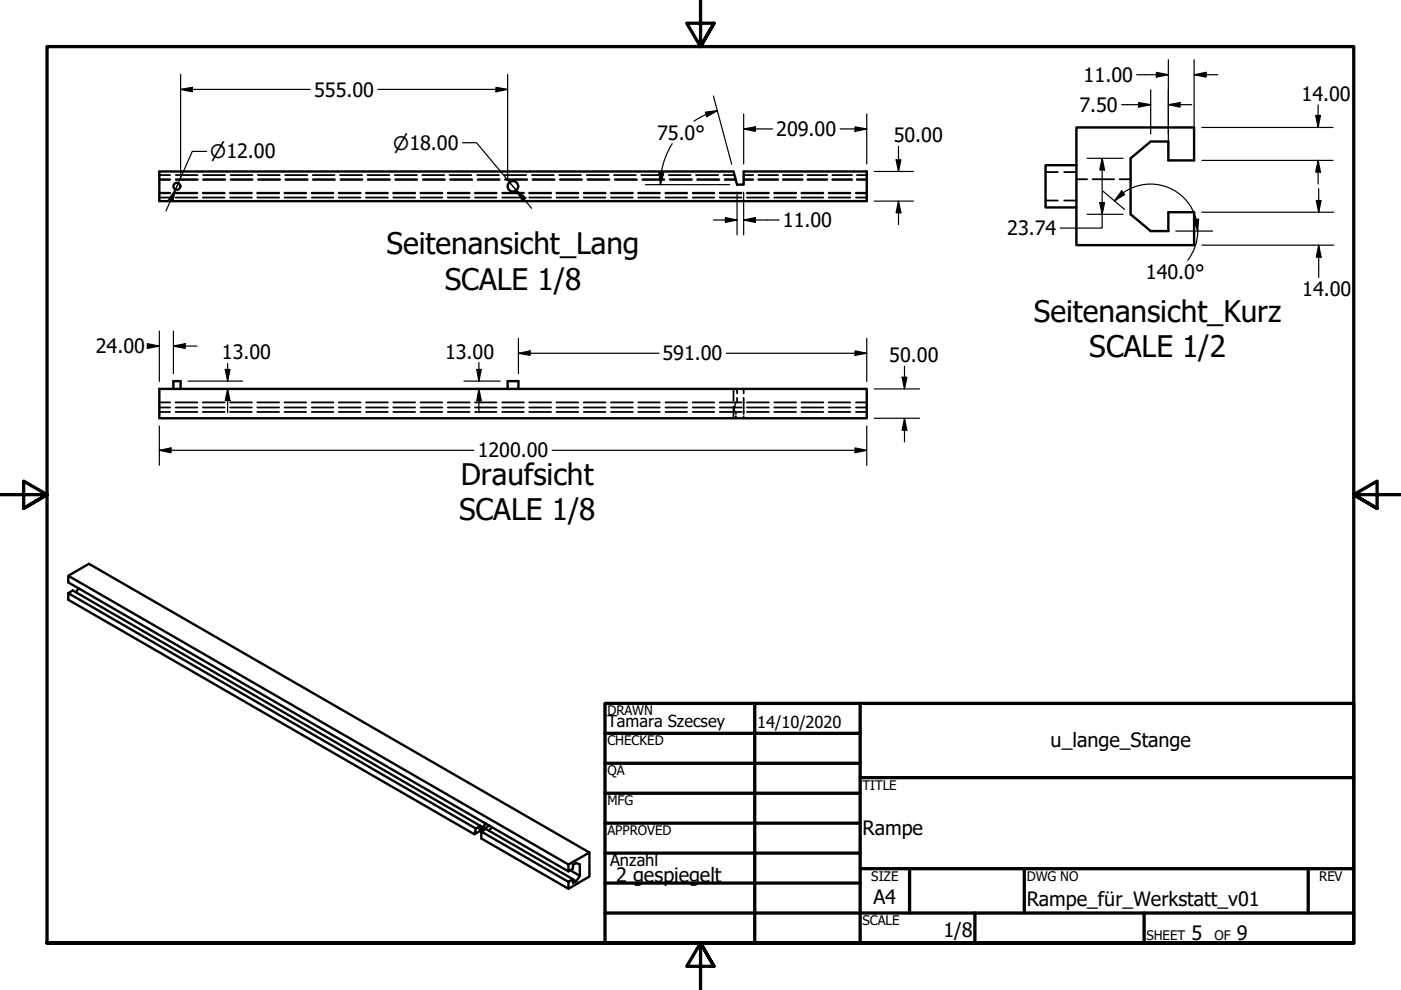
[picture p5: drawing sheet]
<svg xmlns="http://www.w3.org/2000/svg" width="297mm" height="210mm" viewBox="0 0 297 210" stroke-linecap="round" stroke-linejoin="round" font-family="sans-serif">
<!-- layer: Visible (ANSI) -->
<g fill="none" stroke="#000" stroke-width=".51">
<path d="M33.8 36.4h121.7l.8 2.8h1.4v-2.8h26.1v6.2h-150zM228.2 27h25v7h-5.5v-4h-3.7l-4.3 3.6v11.8l4.3 3.6h3.7v-4h5.5v7h-25zM228.2 35h-6.5v9h6.5M33.8 82.5h150v6.2h-150zM36.8 82.5v-1.7h1.5v1.7M107.6 82.5v-1.7h2.3v1.7M14.5 122.1l106 61.2v1.5M14.5 125.8v1.4l86.1 49.7M16.6 124.7l-.5 .9M102 176.3v1.5l18.5 10.6v-1.4M102.4 175.4l-.7 .4 .2-.7-86.5-49.9-.9 .6 86.4 49.9M102.4 175.4l-.5-.3-1 .6"/>
<path d="M103 174.6l-.6 .8M103.8 175l-3.2 1.9 .3-1.2M104.3 175.4l-.6 .8M120.5 183.3l4.5-2.5v5l-4.5 2.6M120.9 184.5l2 1.2-.7 1.2-.7-.4M121.5 186.4l-1 .6-18.5-10.7 1-.6 18.5 10.7v.8l.7-.3M125 180.8l-106.1-61.3-4.4 2.6v1.4l106 61.3 1-.6v-.8l.7-.4 .7 .3v2.4"/>
<circle cx="37.5" cy="39.5" r=".73"/>
<circle cx="108.7" cy="39.5" r="1.11"/>
</g>
<!-- layer: Hidden (ANSI) -->
<g fill="none" stroke="#000" stroke-width=".38">
<path d="M33.8 37.1h2.3M33.8 38h2.3M33.8 38.1h2.3M37.3 37.1h4.6M37.3 38h4.6M37.3 38.1h4.6M43.1 37.1h4.6M43.1 38h4.7M43.1 38.1h4.7M48.9 37.1h4.6M48.9 38h4.6M48.9 38.1h4.6"/>
<path d="M54.7 37.1h4.6M54.7 38h4.7M54.7 38.1h4.7M60.5 37.1h4.7M60.5 38h4.7M60.5 38.1h4.7M66.3 37.1h4.6M66.4 38h4.6M66.4 38.1h4.6M72.1 37.1h4.7M72.2 38h4.6M72.2 38.1h4.6"/>
<path d="M77.9 37.1h4.6M78 38h4.7M78 38.1h4.7M83.7 37.1h4.7M83.8 38h4.7M83.8 38.1h4.7M89.5 37.1h4.7M89.7 38h4.6M89.7 38.1h4.6M95.3 37.1h4.6M95.4 38h4.7M95.4 38.1h4.7"/>
<path d="M101.2 37.1h4.6M101.3 38h4.6M101.3 38.1h4.6M106.9 37.1h4.7M107.1 38h4.7M107.1 38.1h4.7M112.8 37.1h4.6M112.9 38h4.6M112.9 38.1h4.7M118.6 37.1h4.6M118.7 38h4.7M118.7 38.1h4.7"/>
<path d="M124.4 37.1h4.6M124.5 38h4.7M124.6 38.1h4.6M130.2 37.1h4.6M130.4 38h4.6M130.4 38.1h4.7M136 37.1h4.7M136.2 38h4.6M136.2 38.1h4.6M141.8 37.1h4.6M142 38h4.7M142 38.1h4.7"/>
<path d="M147.6 37.1h4.7M147.8 38h4.7M147.8 38.1h4.7M153.4 37.1h2.3M153.7 38h2.3M153.7 38.1h2.3M157.7 37.1h2M157.7 38h2M157.7 38.1h2M160.8 37.1h4.2M160.8 38h4.2M160.8 38.1h4.2"/>
<path d="M166 37.1h4.2M166 38h4.2M166 38.1h4.2M171.2 37.1h4.2M171.2 38h4.2M171.2 38.1h4.2M176.5 37.1h4.2M176.5 38h4.2M176.5 38.1h4.2M181.7 37.1h2.1M181.7 38h2.1M181.7 38.1h2.1"/>
<path d="M221.7 36.5h2.6M225.6 36.5h2.6M228.2 38h2.3M231.6 38h4.6M237.4 38h2.3M33.8 41h2.3M33.8 41.9h2.3M33.8 40.9h2.3M37.2 41h4.6M37.2 41.9h4.6M37.2 40.9h4.6M43 41h4.6"/>
<path d="M43 41.9h4.6M43 40.9h4.6M48.8 41h4.6M48.8 41.9h4.6M48.8 40.9h4.6M54.5 41h4.7M54.5 41.9h4.7M54.5 40.9h4.7M60.3 41h4.6M60.3 41.9h4.6M60.3 40.9h4.6M66.1 41h4.6"/>
<path d="M66.1 41.9h4.6M66.1 40.9h4.6M71.8 41h4.7M71.8 41.9h4.7M71.8 40.9h4.7M77.6 41h4.6M77.6 41.9h4.6M77.6 40.9h4.6M83.4 41h4.6M83.4 41.9h4.6M83.4 40.9h4.6M89.2 41h4.6"/>
<path d="M89.2 41.9h4.6M89.2 40.9h4.6M94.9 41h4.7M94.9 41.9h4.7M94.9 40.9h4.7M100.7 41h4.6M100.7 41.9h4.6M100.7 40.9h4.6M106.5 41h4.6M106.5 41.9h4.6M106.5 40.9h4.6M112.2 41h4.6"/>
<path d="M112.2 41.9h4.6M112.2 40.9h4.6M118 41h4.6M118 41.9h4.6M118 40.9h4.6M123.8 41h4.6M123.8 41.9h4.6M123.8 40.9h4.6M129.5 41h4.7M129.5 41.9h4.7M129.5 40.9h4.7M135.3 41h4.6"/>
<path d="M135.3 41.9h4.6M135.3 40.9h4.6M141.1 41h4.6M141.1 41.9h4.6M141.1 40.9h4.6M146.9 41h4.5M146.9 41.9h4.5M146.9 40.9h4.5M152.6 41h4.6M152.6 41.9h4.6M152.6 40.9h4.6M158.4 41h4.6"/>
<path d="M158.4 41.9h4.6M158.4 40.9h4.6M164.1 41h4.7M164.1 41.9h4.7M164.1 40.9h4.7M169.9 41h4.7M169.9 41.9h4.7M169.9 40.9h4.7M175.7 41h4.6M175.7 41.9h4.6M175.7 40.9h4.6M181.5 41h2.3"/>
<path d="M181.5 41.9h2.3M181.5 40.9h2.3M221.7 42.5h2.6M225.6 42.5h2.6M33.8 85.3h2.3M33.8 86.4h2.3M33.8 87.3h2.3M37.2 85.3h4.6M37.2 86.4h4.6M37.2 87.3h4.6M43 85.3h4.6M43 86.4h4.6"/>
<path d="M43 87.3h4.6M48.8 85.3h4.6M48.8 86.4h4.6M48.8 87.3h4.6M54.5 85.3h4.7M54.5 86.4h4.7M54.5 87.3h4.7M60.3 85.3h4.6M60.3 86.4h4.6M60.3 87.3h4.6M66.1 85.3h4.6M66.1 86.4h4.6"/>
<path d="M66.1 87.3h4.6M71.8 85.3h4.7M71.8 86.4h4.7M71.8 87.3h4.7M77.6 85.3h4.6M77.6 86.4h4.6M77.6 87.3h4.6M83.4 85.3h4.6M83.4 86.4h4.6M83.4 87.3h4.6M89.2 85.3h4.6M89.2 86.4h4.6"/>
<path d="M89.2 87.3h4.6M94.9 85.3h4.7M94.9 86.4h4.7M94.9 87.3h4.7M100.7 85.3h4.6M100.7 86.4h4.6M100.7 87.3h4.6M106.5 85.3h4.6M106.5 86.4h4.6M106.5 87.3h4.6M112.2 85.3h4.6M112.2 86.4h4.6"/>
<path d="M112.2 87.3h4.6M118 85.3h4.6M118 86.4h4.6M118 87.3h4.6M123.8 85.3h4.6M123.8 86.4h4.6M123.8 87.3h4.6M129.5 85.3h4.7M129.5 86.4h4.7M129.5 87.3h4.7M135.3 85.3h4.6M135.3 86.4h4.6"/>
<path d="M135.3 87.3h4.6M141.1 85.3h4.6M141.1 86.4h4.6M141.1 87.3h4.6M146.9 85.3h4.5M146.9 86.4h4.5M146.9 87.3h4.5M152.6 85.3h4.6M152.6 86.4h4.6M152.6 87.3h4.6M155.5 82.5v2.4M155.5 86.2v2.5"/>
<path d="M155.7 87v.3M155.8 86l-.1 .7M156 85.3l-.1 .4M156 87.3v.5M156 88.2v.5M156.3 82.5v.9M156.3 84.4v.9M157.7 82.5v.9M157.7 84.4v1.3M157.7 86v.7M157.7 87v.8M157.7 88.2v.5"/>
<path d="M158.4 85.3h4.6M158.4 86.4h4.6M158.4 87.3h4.6M164.1 85.3h4.7M164.1 86.4h4.7M164.1 87.3h4.7M169.9 85.3h4.7M169.9 86.4h4.7M169.9 87.3h4.7M175.7 85.3h4.6M175.7 86.4h4.6M175.7 87.3h4.6"/>
<path d="M181.5 85.3h2.3M181.5 86.4h2.3M181.5 87.3h2.3"/>
</g>
<!-- layer: Border (ANSI) -->
<g fill="none" stroke="#000" stroke-width=".7">
<path d="M148.5 -.1v10l-2.9-5h5.8l-2.9 5 2.9-5M0 104.9h10l-5-2.9v5.8l5-2.9-5 2.9M297 104.9h-10l5-2.9v5.8l-5-2.9 5 2.9M128.3 149.1h158.7v50.8h-158.7zM128.3 155.5h54.1M160 149.1v50.8M182.4 149.1v50.8M128.3 161.8h54.1M128.3 168.2h54.1M128.3 174.5h54.1M182.4 164.9h104.6M10 199.9v-190h277v190h-277h277"/>
<path d="M128.3 180.9h54.1M128.3 187.2h54.1M128.3 193.6h158.7M182.4 184.2h104.6M192.8 184.2v9.4M206.7 193.6v6.3M217.2 184.2v9.4M242.6 193.6v6.3M277.4 184.2v9.4M151.4 204.9l-2.9-5 2.9 5h-5.8l2.9-5v10"/>
</g>
<!-- layer: Dimension (ANSI) -->
<g fill="none" stroke="#000" stroke-width=".25">
<path d="M38.3 19l2.5-.5v1zM38.3 19h27.5M38.3 15.8v22.1M80.1 19h27.5M105.2 18.5l2.4 .5-2.4 .5zM107.6 15.8v22.1M241 15.8h6.7M244 19v9.4M245.2 15.3l2.5 .5-2.5 .6zM247.7 12.7v19.7M253.2 15.8l2.5-.5v1.1zM253.2 15.8h5"/>
<path d="M253.2 12.7v19.7M37.8 38.8l-.6 1.4M43.8 32.1h-3l-3.6 8.1M98 30.3h3l8.5 10.1M108 38.6l1.5 1.8M136.8 39.2h17.9M139.7 36.6l1 .1-.7 2.5zM142.5 30.5a16.2 16.2 0 0 0-2.5 8.7M149.5 23.8l2.6-.3-2.2 1.2zM149.7 24.3l-2.6 1.4M151.3 20.4l3.8 14.4M152.1 23.5l-2.4 .8"/>
<path d="M157.7 27.3l2.4-.4v.9zM157.7 27.3h6.1M157.7 24.2v10.6M178.1 27.3h5.7M181.3 26.9l2.5 .4-2.5 .5zM183.8 24.2v10.6M185.4 36.4h8.3M190 33.9h1l-.5 2.5zM190.5 31v5.4M230.5 33.6h7.6M233.7 33.6l.5 2.4h-1zM233.7 33.6v14.8h-8.9"/>
<path d="M237.8 22.2h6.2M241.4 21.8l2.6 .4-2.6 .5zM247.7 22.2l2.5-.4v.9zM247.7 22.2h5M254.8 34h27.8M254.8 27h27.8M279 24.5h1l-.5 2.5zM279.5 34l.5 2.5h-1zM279.5 22.3v4.7M279.5 34v5M279.6 40v5M37.2 40.2l-.6 2.4-.8-.3z"/>
<path d="M37.2 40.2l-2 4.5M109.5 40.4l2 1.5-.8 .7zM109.5 40.4l3.2 3.8M151.3 46.6h5M153.8 46.1l2.5 .5-2.5 .6zM156.3 40.7v9.1M157.7 46.6l2.4-.5v1.1zM157.7 40.7v9.1M157.7 46.6h7.5M185.4 42.6h8.3M190.5 42.6l.5 2.5h-1zM190.5 42.6v5"/>
<path d="M230.5 45.4h7.6M233.2 43h1l-.5 2.4zM233.9 40.5l4.5 3.9M237.8 40.5l.6 .7-2.1 1.4zM238.1 40.9a10 10 0 0 1 15.8 8.1M238.1 40.9l-1.8 1.7M249.3 49h7.8M253.1 46.6l1-.1-.2 2.5zM253.9 49a10 10 0 0 1-2.1 6.2M254.8 52h28M254.8 45h28M279.1 42.5h1l-.5 2.5z"/>
<path d="M279.6 52l.5 2.5h-1zM279.6 52v6.8M31.2 72.9l2.6 .5-2.6 .5zM31.2 73.4h2.6M33.8 70.2v10.7M36.8 73.4l2.4-.5v1zM36.8 73.4h5M36.8 70.2v9M47.8 78.3h1l-.5 2.5zM48.3 77.1v3.7M101.1 78.3h.9l-.5 2.5zM101.5 76.9v3.9"/>
<path d="M109.9 74.9l2.5-.5v.9zM109.9 74.9h29.8M109.9 71.7v7.5M154 74.9h29.8M181.3 74.4l2.5 .5-2.5 .4zM183.8 71.7v9.2M191.3 80h1l-.5 2.5zM191.8 77.6v4.9M33.8 95.5l2.5-.5v1zM33.8 95.5h66.7M33.8 90.3v8.4M39.9 82.5h11.5"/>
<path d="M39.9 80.8h11.5M48.3 82.5l.5 2.4h-1zM48.3 82.5v5M98.4 82.5h7.6M98.4 80.8h7.6M101.5 82.5l.5 2.4h-.9zM101.5 82.5v5M117.1 95.5h66.7M181.3 95l2.5 .5-2.5 .5zM183.8 90.3v8.4M185.4 88.7h9.5M185.4 82.5h9.5"/>
<path d="M191.8 88.7l.5 2.5h-1zM191.8 88.7v5"/>
</g>
<g fill="#000">
<path d="M38.3 19l2.5-.5v1z" fill-rule="evenodd"/>
<path d="M105.2 18.5l2.4 .5-2.4 .5z" fill-rule="evenodd"/>
<path d="M245.2 15.3l2.5 .5-2.5 .6z" fill-rule="evenodd"/>
<path d="M253.2 15.8l2.5-.5v1.1z" fill-rule="evenodd"/>
<path d="M139.7 36.6l1 .1-.7 2.5z" fill-rule="evenodd"/>
<path d="M149.5 23.8l2.6-.3-2.2 1.2z" fill-rule="evenodd"/>
<path d="M157.7 27.3l2.4-.4v.9z" fill-rule="evenodd"/>
<path d="M181.3 26.9l2.5 .4-2.5 .5z" fill-rule="evenodd"/>
<path d="M190 33.9h1l-.5 2.5z" fill-rule="evenodd"/>
<path d="M233.7 33.6l.5 2.4h-1z" fill-rule="evenodd"/>
<path d="M241.4 21.8l2.6 .4-2.6 .5z" fill-rule="evenodd"/>
<path d="M247.7 22.2l2.5-.4v.9z" fill-rule="evenodd"/>
<path d="M279 24.5h1l-.5 2.5z" fill-rule="evenodd"/>
<path d="M279.5 34l.5 2.5h-1z" fill-rule="evenodd"/>
<path d="M37.2 40.2l-.6 2.4-.8-.3z" fill-rule="evenodd"/>
<path d="M109.5 40.4l2 1.5-.8 .7z" fill-rule="evenodd"/>
<path d="M153.8 46.1l2.5 .5-2.5 .6z" fill-rule="evenodd"/>
<path d="M157.7 46.6l2.4-.5v1.1z" fill-rule="evenodd"/>
<path d="M190.5 42.6l.5 2.5h-1z" fill-rule="evenodd"/>
<path d="M233.2 43h1l-.5 2.4z" fill-rule="evenodd"/>
<path d="M237.8 40.5l.6 .7-2.1 1.4z" fill-rule="evenodd"/>
<path d="M253.1 46.6l1-.1-.2 2.5z" fill-rule="evenodd"/>
<path d="M279.1 42.5h1l-.5 2.5z" fill-rule="evenodd"/>
<path d="M279.6 52l.5 2.5h-1z" fill-rule="evenodd"/>
<path d="M31.2 72.9l2.6 .5-2.6 .5z" fill-rule="evenodd"/>
<path d="M36.8 73.4l2.4-.5v1z" fill-rule="evenodd"/>
<path d="M47.8 78.3h1l-.5 2.5z" fill-rule="evenodd"/>
<path d="M101.1 78.3h.9l-.5 2.5z" fill-rule="evenodd"/>
<path d="M109.9 74.9l2.5-.5v.9z" fill-rule="evenodd"/>
<path d="M181.3 74.4l2.5 .5-2.5 .4z" fill-rule="evenodd"/>
<path d="M191.3 80h1l-.5 2.5z" fill-rule="evenodd"/>
<path d="M33.8 95.5l2.5-.5v1z" fill-rule="evenodd"/>
<path d="M48.3 82.5l.5 2.4h-1z" fill-rule="evenodd"/>
<path d="M101.5 82.5l.5 2.4h-.9z" fill-rule="evenodd"/>
<path d="M181.3 95l2.5 .5-2.5 .5z" fill-rule="evenodd"/>
<path d="M191.8 88.7l.5 2.5h-1z" fill-rule="evenodd"/>
</g>
<g font-size="6.3">
<text x="82" y="53.9">Seitenansicht_Lang</text>
<text x="94.3" y="61.4">SCALE 1/8</text>
<text x="219.2" y="68.2">Seitenansicht_Kurz</text>
<text x="230.9" y="75.8">SCALE 1/2</text>
<text x="97.7" y="102.8">Draufsicht</text>
<text x="97.3" y="110.3">SCALE 1/8</text>
</g>
<g font-size="4.2">
<text x="229.7" y="17.4">11.00</text>
<text x="66.6" y="20.5">555.00</text>
<text x="228.9" y="23.7">7.50</text>
<text x="276" y="21.4">14.00</text>
<text x="139.3" y="29.6">75.0°</text>
<text x="164.6" y="28.9">209.00</text>
<text x="189.5" y="30.1">50.00</text>
<text x="166" y="48.2">11.00</text>
<text x="213.6" y="49.9">23.74</text>
<text x="243" y="59.1">140.0°</text>
<text x="276.1" y="62.8">14.00</text>
<text x="20.3" y="74.9">24.00</text>
<text x="47.1" y="76.2">13.00</text>
<text x="94.4" y="76">13.00</text>
<text x="140.5" y="76.4">591.00</text>
<text x="188.5" y="76.7">50.00</text>
<text x="101.3" y="97">1200.00</text>
<text x="222.8" y="158.3">u_lange_Stange</text>
<text x="182.9" y="177.1">Rampe</text>
<text x="130.6" y="187.1">2 gespiegelt</text>
<text x="185.2" y="191.7">A4</text>
<text x="217.7" y="192.2">Rampe_für_Werkstatt_v01</text>
<text x="200" y="198.7">1/8</text>
<text x="252.6" y="199.4">5</text>
<text x="262.3" y="199.4">9</text>
</g>
<g font-size="3.9">
<text x="44.6" y="33.6">⌀12.00</text>
<text x="83.4" y="31.7">⌀18.00</text>
</g>
<g font-size="3.5">
<text x="128.8" y="154.2">Tamara Szecsey</text>
<text x="160.5" y="154.4">14/10/2020</text>
<text x="129.3" y="183.7">Anzahl</text>
</g>
<g font-size="2.8">
<text x="128.8" y="151.7">DRAWN</text>
<text x="128.8" y="158">CHECKED</text>
<text x="128.8" y="164.4">QA</text>
<text x="182.9" y="167.4">TITLE</text>
<text x="128.8" y="170.7">MFG</text>
<text x="128.8" y="177.1">APPROVED</text>
<text x="184.7" y="186.7">SIZE</text>
<text x="217.7" y="186.7">DWG NO</text>
<text x="279.7" y="186.7">REV</text>
<text x="182.9" y="196.1">SCALE</text>
<text x="243.1" y="199.4">SHEET</text>
<text x="257.5" y="199.4">OF</text>
</g>
</svg>
